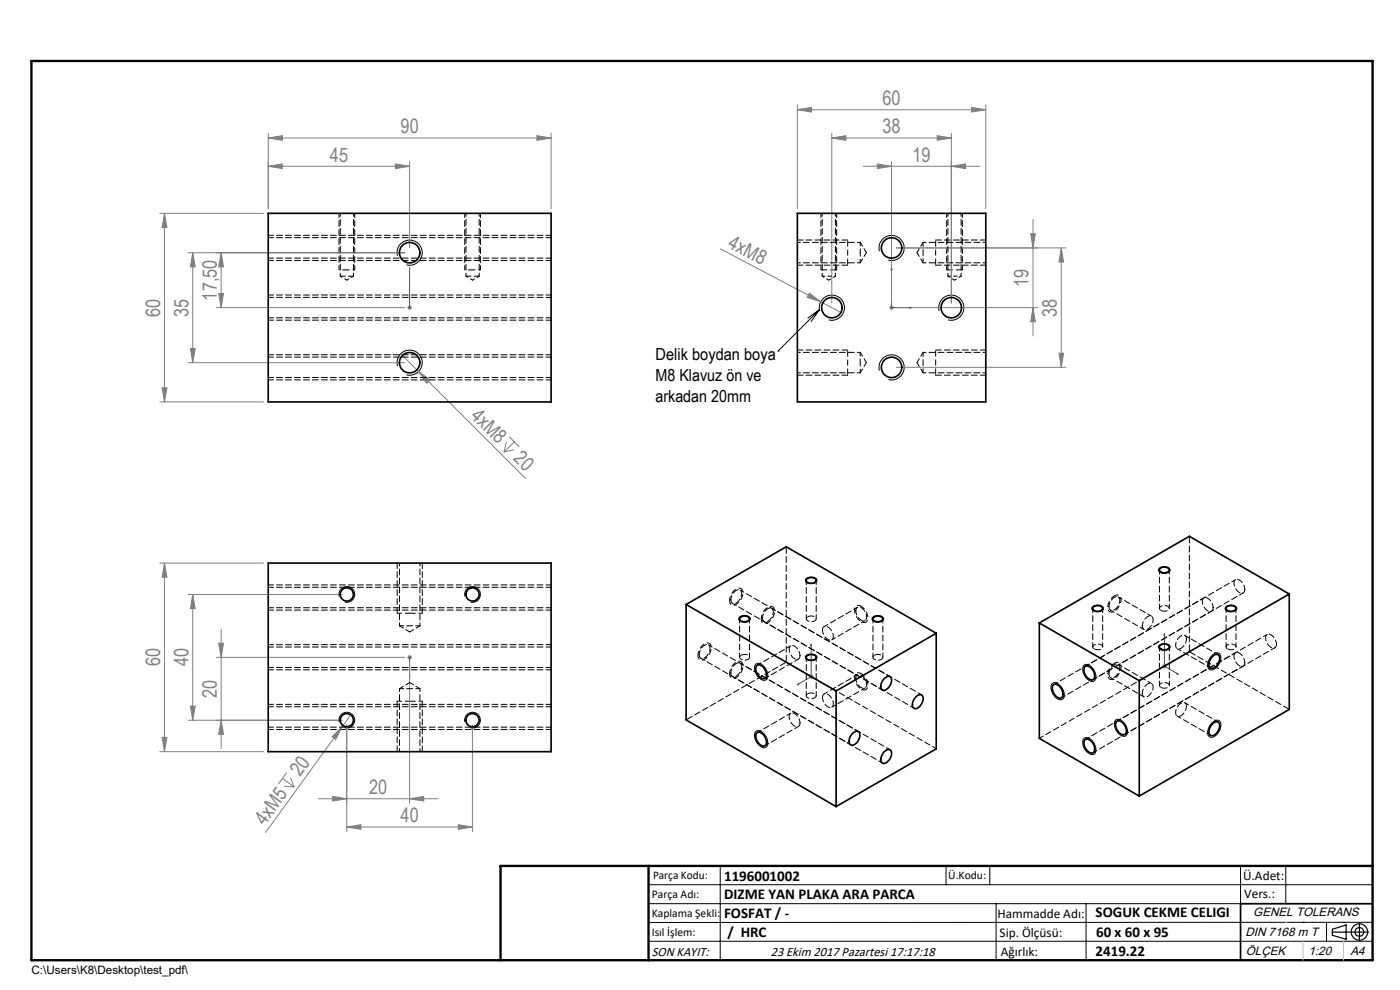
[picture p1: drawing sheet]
<svg xmlns="http://www.w3.org/2000/svg" width="297mm" height="210mm" viewBox="0 0 297 210" stroke-linecap="round" stroke-linejoin="round" font-family="sans-serif">
<g fill="none" stroke="#808080" stroke-width=".21">
<path d="M56.9 29.3l3-.5v1zM56.9 29.3h60M56.9 28.2v16.1M56.9 35.3l3-.5v1zM56.9 35.3h30M83.9 34.8l3 .5-3 .5zM86.9 34.3v18.3M113.9 28.8l3 .5-3 .5zM116.9 28.2v16.1M169.2 23.3l3-.5v1zM169.2 22.3v22M169.2 23.3h39.9"/>
<path d="M176.5 29.3l3-.5v1zM176.5 28.2v36.1M176.5 29.3h25.3M183.1 35.3h24.7M186.1 34.8l3 .5-3 .5zM189.1 34.3v30M198.8 28.8l3 .5-3 .5zM201.8 35.3l3-.5v1zM201.8 28.2v36.1M206.1 22.8l3 .5-3 .5zM209.1 22.3v22M33.9 45.3h22"/>
<path d="M34.9 45.3l.5 3h-1zM34.9 45.3v40M39.9 53.6h46M40.9 53.6l.5 3h-1zM40.9 53.6v23.3M46.9 53.6l.5 3h-1zM46.9 53.6v11.7M152.9 52.8l21.2 11.2M190.1 52.6h36M218.7 49.6h.9l-.5 3zM219.1 46.6v24.7M225.1 52.6l.5 3h-1z"/>
<path d="M225.1 52.6v25.3M39.9 76.9h46M40.4 73.9h1l-.5 3zM45.9 65.3h40M46.4 62.3h1l-.5 3zM85 75.1l3.8 3.7M86.4 65.3h1M86.5 64.9l.7 .7M86.9 64.8v.9M87.2 64.9l-.7 .7M88.8 78.8l2.5 1.8-.7 .7zM88.8 78.8l22.7 22.7"/>
<path d="M171.7 62.2l2.4 1.8-2.9-.9zM174.1 64l4.7 2.5M188.6 65.3h1.1M188.8 64.9l.7 .7M189.1 64.8v.9M189.5 64.9l-.7 .7M190.1 77.9h36M190.1 65.3h30M219.1 65.3l.5 3h-.9zM224.6 74.9h1l-.5 3zM33.9 85.3h22M34.4 82.3h1l-.5 3z"/>
<path d="M107.4 93.8l-.5 2.1M108 92.6l2.2 2.2M109 95.4l-2.1 .5M109.1 93.7l-2.2 2.2M33.9 119.4h22M34.9 119.4v40M34.9 119.4l.5 3h-1zM39.9 126.1h32.7M40.9 126.1v26.7M40.9 126.1l.5 3h-1zM45.9 139.4h40M46.4 136.4h1l-.5 3z"/>
<path d="M46.9 133.4v25.4M86.4 139.4h1M86.5 139.1l.7 .7M86.9 138.9v1M87.2 139.1l-.7 .7M33.9 159.4h22M34.4 156.4h1l-.5 3zM39.9 152.8h32.7M40.4 149.8h1l-.5 3zM46.9 152.8l.5 3h-1zM70.4 156.3l2.2-2.2-1.4 2.7zM72.6 154.1l-16.3 22.5"/>
<path d="M73.6 153.8v22.6M74.5 151.4l-1.9 2.7M86.9 140.4v30M100.2 153.8v22.6M171.6 143.5h1M171.7 143.2l.7 .7M172.1 143v1M172.4 143.2l-.7 .7M246.5 141.3h1M246.6 141l.8 .7M247 140.8v1M247.4 141l-.8 .7"/>
<path d="M59.9 165.1l2.5 1.8M60.3 166.8l2.1 .1M60.8 163.9l-1.8 2.5M61.6 164.9l.8 2M67.6 169.4h25.3M70.6 168.9l3 .5-3 .5zM73.6 175.4l3-.5v1zM73.6 175.4h26.6M86.9 169.4l3-.5v1zM97.2 174.9l3 .5-3 .5z"/>
</g>
<g fill="none" stroke="#000" stroke-width=".21">
<path d="M84.3 54.3a2.68 2.68 0 0 1 2.4-3.4 2.68 2.68 0 0 1 2.9 2.9 2.68 2.68 0 0 1-3.4 2.4M186.5 53.3a2.67 2.67 0 0 1 2.4-3.4 2.67 2.67 0 0 1 2.9 2.9 2.67 2.67 0 0 1-3.3 2.4M84.3 77.6a2.67 2.67 0 0 1 2.3-3.3 2.67 2.67 0 0 1 2.9 2.8 2.67 2.67 0 0 1-3.3 2.4M165.1 74.5h.1M173.8 65.7l-8.7 8.8M173.8 65.7l-1.7 2.5M173.8 65.7l-2.4 1.8M173.9 66a2.67 2.67 0 0 1 2.3-3.4 2.67 2.67 0 0 1 2.9 2.9 2.67 2.67 0 0 1-3.3 2.3M186.5 78.6a2.67 2.67 0 0 1 2.4-3.3 2.67 2.67 0 0 1 2.9 2.8 2.67 2.67 0 0 1-3.3 2.4M199.2 66a2.66 2.66 0 0 1 2.4-3.4 2.66 2.66 0 0 1 2.9 2.9 2.66 2.66 0 0 1-3.4 2.3M72 126.5a1.67 1.67 0 0 1 1.4-2.1 1.67 1.67 0 0 1 1.8 1.8 1.67 1.67 0 0 1-2.1 1.5M98.6 126.5a1.67 1.67 0 0 1 1.5-2.1 1.67 1.67 0 0 1 1.8 1.8 1.67 1.67 0 0 1-2.1 1.5"/>
<path d="M156.9 130.9a1.59 1.59 0 0 1 2.3 .3 1.34 1.34 0 0 1-2.1 .6l-.4-.4zM171 122.7a1.64 1.64 0 0 1 2.3 .3 1.39 1.39 0 0 1-2.1 .6l-.3-.4zM171 139.1a1.64 1.64 0 0 1 2.3 .3 1.36 1.36 0 0 1-2.1 .5l-.3-.4zM185.2 130.9a1.41 1.41 0 0 1 2.3 .5 1.51 1.51 0 0 1-2.5 0zM231.8 128.7a1.56 1.56 0 0 1 2.3 .3 1.39 1.39 0 0 1-2.1 .6l-.4-.5zM245.8 120.7a1.59 1.59 0 0 1 2.4 .1 1.44 1.44 0 0 1-2.4 .3zM246 136.8a1.65 1.65 0 0 1 2.2 .4 1.44 1.44 0 0 1-2.4 .3l-.1-.3zM257.1 139.1a1.04 1.04 0 0 1 1.8-.1 2.56 2.56 0 0 1-2.1 3.1 1.29 1.29 0 0 1-.4-1.9zM260.1 128.7a1.6 1.6 0 0 1 2.3 .3 1.41 1.41 0 0 1-2.2 .6l-.3-.5zM72 153.2a1.67 1.67 0 0 1 1.4-2.1 1.67 1.67 0 0 1 1.8 1.8 1.67 1.67 0 0 1-2.1 1.5M98.6 153.2a1.67 1.67 0 0 1 1.5-2.1 1.67 1.67 0 0 1 1.8 1.8 1.67 1.67 0 0 1-2.1 1.5M160.4 155.1a1.37 1.37 0 0 1 1.8 .7 2 2 0 0 1 .3 2.7 1.52 1.52 0 0 1-1.8-.9 2.1 2.1 0 0 1-.3-2.5z"/>
<path d="M160.4 140.9a1.37 1.37 0 0 1 1.8 .6 2 2 0 0 1 .3 2.7 1.88 1.88 0 0 1-2.2-1.5l-.2-.9v-.6zM223.2 145a1.3 1.3 0 0 1 1.8 .6 2.04 2.04 0 0 1 .4 2.7 1.76 1.76 0 0 1-2.2-1.4l-.2-.9v-.6zM229.9 156.6a1.67 1.67 0 0 1 2.3 1.2 1.64 1.64 0 0 1-.2 2.2 2.48 2.48 0 0 1-2.1-3.4zM229.9 141.1a1.28 1.28 0 0 1 1.9 .6 2.15 2.15 0 0 1 .4 2.7 1.8 1.8 0 0 1-2.3-1.4l-.2-.9v-.6zM236.7 152.7a1.65 1.65 0 0 1 2.2 1.2 1.64 1.64 0 0 1-.2 2.3 2.44 2.44 0 0 1-2-3.5zM257.1 153.3a1.04 1.04 0 0 1 1.8 0 2.56 2.56 0 0 1-2.1 3.1 1.26 1.26 0 0 1-.4-1.9zM137.6 187.7h153.6M137.6 191.7h153.6M137.6 199.7h153.6M152.8 183.7v20M200.7 183.7v4M210 183.7v4"/>
<path d="M211.3 191.7v12M230.4 191.7v12M263.2 183.7v20M272.8 183.7v8M276.4 195.6h.1M281.4 195.6v4.1M285 195.6h.1M291.2 195.6l-153.6 .1"/>
</g>
<path d="M148.1 139a.93 .93 0 0 0 .6 1 .93 .93 0 0 0 1.1-.4 2.53 2.53 0 0 0 .8-3 1.64 1.64 0 0 0-2.2 1.1l-.3 1.3M154.8 127.4a.93 .93 0 0 0 .6 1 .93 .93 0 0 0 1.1-.4 2.53 2.53 0 0 0 .8-3.1 1.64 1.64 0 0 0-2.2 1.2l-.3 1.3M161.5 131.3a.93 .93 0 0 0 .6 1 .93 .93 0 0 0 1.1-.4 2.53 2.53 0 0 0 .9-3.1 1.64 1.64 0 0 0-2.3 1.2l-.3 1.3M182.7 128.6a2.63 2.63 0 0 1 1.2 3.2 1.23 1.23 0 0 1-1.8-.4 2.25 2.25 0 0 1-.5-2.8l.4-.2 .7 .2M236.4 126.4a.93 .93 0 0 1 1.2 0 .93 .93 0 0 1 .2 1.2 2.53 2.53 0 0 1-2.2 2.2 1.64 1.64 0 0 1-.1-2.5l.9-.9M154.8 142.9a.93 .93 0 0 0 .6 1 .93 .93 0 0 0 1.1-.4 2.53 2.53 0 0 0 .8-3 1.64 1.64 0 0 0-2.2 1.1l-.3 1.3M182.7 142.9a2.63 2.63 0 0 1 1.2 3.2 1.23 1.23 0 0 1-1.8-.5 2.25 2.25 0 0 1-.5-2.7l.4-.2 .7 .2M236.4 140.7a.93 .93 0 0 1 1.2 0 .93 .93 0 0 1 .2 1.2 2.53 2.53 0 0 1-2.2 2.2 1.64 1.64 0 0 1-.1-2.5l.9-.9" fill="none" stroke="#000" stroke-width=".21" stroke-dasharray="1.3 .6" stroke-dashoffset=".4" stroke-linecap="butt"/>
<path d="M177.5 57.2h-3.3M179.8 56.2v-5.3M198.5 56.2v-5.3M204.1 57.2h-3.3M179.8 79.6v-5.4M198.5 79.6v-5.4" fill="none" stroke="#000" stroke-width=".21" stroke-dasharray="1.3 .6" stroke-dashoffset="-.1" stroke-linecap="butt"/>
<path d="M73.2 57.2h-1.3M99.9 57.2h-1.3" fill="none" stroke="#000" stroke-width=".21" stroke-dasharray="1.3 .6" stroke-dashoffset=".6" stroke-linecap="butt"/>
<path d="M75.3 57.2h-1.7M101.9 57.2h-1.6" fill="none" stroke="#000" stroke-width=".21" stroke-dasharray="1.3 .6" stroke-dashoffset=".8" stroke-linecap="butt"/>
<path d="M87.4 130.1h2.2M87.4 148.7h2.2" fill="none" stroke="#000" stroke-width=".21" stroke-dasharray="1.3 .6" stroke-dashoffset=".5" stroke-linecap="butt"/>
<path d="M84.3 130.1h2.6M84.3 148.7h2.6" fill="none" stroke="#000" stroke-width=".21" stroke-dasharray="1.3 .6" stroke-dashoffset=".3" stroke-linecap="butt"/>
<g fill="none" stroke="#000" stroke-width=".25">
<path d="M282.6 197.7h7.8M282.6 197.1l3-.9v3l-3-.8zM288.4 195.8v3.8M106.2 203.7h185"/>
<circle cx="288.4" cy="197.7" r="1.74"/>
<circle cx="288.4" cy="197.7" r=".93"/>
</g>
<g fill="none" stroke="#00f" stroke-width=".21">
<path d="M86.9 56.8v.4v-.4M86.9 56.8v8.5M189.1 56.8v8.5h4.3M189.1 56.8l.2 .4h-.3zM86.9 65.1v.3zM86.9 65.3h.1M193 65.1l.4 .2-.4 .1zM86.9 139.4v4.3M86.9 139.3v.3zM86.9 139.4h.1M172.1 136.6l.1 .3-.2 .1zM172.1 136.6v6.9l-3 1.8"/>
<path d="M247 134.4l.1 .4-.2-.1zM247 134.4v6.9l3 1.7M86.9 143.7v-.4v.4M169.1 145.3l.3-.3v.2zM249.7 142.8l.3 .2h-.3z"/>
</g>
<path d="M169.2 56.2h10.6M179.8 50.9h-10.6M198.5 56.2h10.7M209.2 50.9h-10.7M169.2 79.6h10.6M179.8 74.2h-10.6M198.5 79.6h10.7M209.2 74.2h-10.7M84.3 119.4v10.7M89.6 130.1v-10.7M84.3 148.7v10.7M89.6 159.4v-10.7" fill="none" stroke="#000" stroke-width=".21" stroke-dasharray="1.3 .6" stroke-dashoffset=".1"/>
<path d="M73.6 57.2h-.4M100.3 57.2h-.4M177.5 57.2h.1M179.8 56.2h.1M198.5 56.2h.1M204.2 57.2h-.1M179.8 79.6h.1M198.5 79.6h.1M86.9 130.1h.5M86.9 148.7h.5" fill="none" stroke="#000" stroke-width=".21" stroke-dasharray="1.3 .6"/>
<path d="M71.9 45.2v12M75.3 57.2v-12M98.6 45.2v12M101.9 57.2v-12M174.2 45.2v12M177.5 57.2v-12M200.8 45.2v12M204.2 57.2v-12" fill="none" stroke="#000" stroke-width=".21" stroke-dasharray="1.3 .6" stroke-dashoffset=".3"/>
<path d="M56.9 55.2h60M116.9 49.9h-60M56.9 67.9h60M116.9 75.2h-60M116.9 62.6h-60M56.9 80.6h60M56.9 129.4h60M116.9 136.7h-60M116.9 124.1h-60M56.9 142.1h60M56.9 154.7h60M116.9 149.4h-60" fill="none" stroke="#000" stroke-width=".21" stroke-dasharray="1.3 .6" stroke-dashoffset=".2"/>
<path d="M291.2 191.7h-28v12" fill="none" stroke="#000" stroke-width=".35"/>
<path d="M6.7 12.9h284.5v190.8h-284.5zM137.6 183.7v20M291.2 183.7h-185v20" fill="none" stroke="#000" stroke-width=".5"/>
<path d="M276.4 199.7v4M285 199.7v4" fill="none" stroke="#c0c0c0" stroke-width=".21"/>
<path d="M272.8 195.6h.1" fill="none" stroke="#c0c0c0" stroke-width=".25"/>
<g fill="#00f">
<path d="M86.9 65.1v.3zM86.9 56.8v.4z"/>
<path d="M249.7 142.8l.3 .2h-.3zM247 134.4l.1 .4-.2-.1z"/>
<path d="M169.1 145.3l.3-.1v-.2zM172.1 136.6l-.1 .4 .2-.1zM86.9 143.3v.4zM86.9 139.3v.3z"/>
<path d="M193 65.1l.4 .2-.4 .1zM189.1 56.8l.2 .4h-.3z"/>
</g>
<g fill="#808080">
<path d="M171.7 62.2l2.4 1.8-2.9-.9z"/>
<path d="M70.4 156.3l2.2-2.2-1.4 2.7z"/>
<path d="M88.8 78.8l2.5 1.8-.7 .7z"/>
<path d="M86.9 169.4l3-.5v1zM70.6 168.9l3 .5-3 .5zM206.1 22.8l3 .5-3 .5zM169.2 23.3l3-.5v1zM201.8 35.3l3-.5v1zM186.1 34.8l3 .5-3 .5zM198.8 28.8l3 .5-3 .5zM176.5 29.3l3-.5v1z"/>
<path d="M73.6 175.4l3-.5v1zM97.2 174.9l3 .5-3 .5z"/>
<path d="M56.9 35.3l3-.5v1zM83.9 34.8l3 .5-3 .5z"/>
<path d="M113.9 28.8l3 .5-3 .5zM56.9 29.3l3-.5v1z"/>
<path d="M219.1 65.3l.5 3h-.9zM218.7 49.6h.9l-.5 3z"/>
<path d="M46.9 152.8l.5 3h-1zM46.4 136.4h1l-.5 3zM34.4 156.4h1l-.5 3zM34.9 119.4l.5 3h-1z"/>
<path d="M40.4 149.8h1l-.5 3zM40.9 126.1l.5 3h-1z"/>
<path d="M34.9 45.3l.5 3h-1zM34.4 82.3h1l-.5 3zM46.9 53.6l.5 3h-1zM46.4 62.3h1l-.5 3zM40.9 53.6l.5 3h-1zM40.4 73.9h1l-.5 3zM225.1 52.6l.5 3h-1zM224.6 74.9h1l-.5 3z"/>
</g>
<g fill="none" stroke="#000" stroke-width=".35">
<path d="M56.9 45.3h60v40h-60zM169.2 45.3h39.9v40h-39.9zM56.9 119.4h60v40h-60zM145.6 128.2l31.8 18.4M145.6 128.2l21.2-12.2 31.8 18.3M145.6 128.2v24.5l31.8 18.4M157 131a1.37 1.37 0 0 1 2 .2 1.2 1.2 0 0 1-2.1 .1zM171.2 122.8a1.38 1.38 0 0 1 1.9 .2 1.19 1.19 0 0 1-1 .7 1.19 1.19 0 0 1-1.1-.6zM171.2 139.1a1.38 1.38 0 0 1 1.9 .3 1.17 1.17 0 0 1-1 .7 1.17 1.17 0 0 1-1.1-.7zM185.3 131a1.33 1.33 0 0 1 2 .2 1.18 1.18 0 0 1-2.1 .1zM198.6 134.3l-21.2 12.3M198.6 134.3v24.5l-21.2 12.3"/>
<path d="M220.5 132.1l21.2 12.3M220.5 132.1v24.5l21.2 12.3M231.9 128.8a1.27 1.27 0 0 1 2 .3 1.22 1.22 0 0 1-2.1 0zM246.1 136.9a1.35 1.35 0 0 1 1.9 .3 1.16 1.16 0 0 1-1.9 .3l-.1-.2zM246.1 120.6a1.22 1.22 0 0 1 1.9 .4 1.22 1.22 0 0 1-2-.1zM257.2 139.3a.87 .87 0 0 1 1.2-.4 .87 .87 0 0 1 .3 1.3 1.72 1.72 0 0 1-1.9 1.5 1.74 1.74 0 0 1 .4-2.4zM260.2 128.8a1.27 1.27 0 0 1 2 .3 1.22 1.22 0 0 1-2.1 0zM273.5 126l-31.8 18.4M273.5 126v24.5l-31.8 18.4M273.5 126l-21.2-12.2-31.8 18.3M160.5 155.5a1.39 1.39 0 0 1 1.9 1.1 1.01 1.01 0 0 1-.5 1.7 2.15 2.15 0 0 1-1.4-2.8zM160.5 141.2a1.2 1.2 0 0 1 1.8 .8 1.25 1.25 0 0 1-.2 2 2.04 2.04 0 0 1-1.6-2.8z"/>
<path d="M177.4 146.6v24.5M180.8 155.6a.83 .83 0 0 1 .8-.5 .83 .83 0 0 1 .8 .6 2.11 2.11 0 0 1-1.8 2.4 1.44 1.44 0 0 1 0-2.3zM187.5 159.5a.86 .86 0 0 1 .9-.5 .86 .86 0 0 1 .7 .6 2.18 2.18 0 0 1-1.7 2.4 1.1 1.1 0 0 1-.4-1.7zM187.5 144a.85 .85 0 0 1 .8-.5 .85 .85 0 0 1 .8 .5 2.18 2.18 0 0 1-1.7 2.4 1.1 1.1 0 0 1-.4-1.6zM194.1 148.1a1.04 1.04 0 0 1 1.7-.4 2.17 2.17 0 0 1-1.7 2.6 1.1 1.1 0 0 1-.4-1.6zM223.4 145.3a1.2 1.2 0 0 1 1.8 .8 1.26 1.26 0 0 1-.2 2 2.04 2.04 0 0 1-1.6-2.8zM230.1 141.5a1.42 1.42 0 0 1 2 1 1.16 1.16 0 0 1-.4 1.7 2.03 2.03 0 0 1-1.6-2.7zM230.3 156.8a1.95 1.95 0 0 1 1.8 2.8 1.43 1.43 0 0 1-2-1.1l-.2-.9 .1-.5zM237 153a1.95 1.95 0 0 1 1.8 2.7 1.2 1.2 0 0 1-1.8-.8 1.41 1.41 0 0 1 0-1.9zM241.7 144.4v24.5M257 153.8a1.04 1.04 0 0 1 1.7-.4 2.17 2.17 0 0 1-1.7 2.7 1.1 1.1 0 0 1-.4-1.7z"/>
<circle cx="86.9" cy="53.6" r="2.17"/>
<circle cx="189.1" cy="52.6" r="2.17"/>
<circle cx="86.9" cy="76.9" r="2.17"/>
<circle cx="176.5" cy="65.3" r="2.16"/>
<circle cx="189.1" cy="77.9" r="2.16"/>
<circle cx="201.8" cy="65.3" r="2.16"/>
<circle cx="73.6" cy="126.1" r="1.4"/>
<circle cx="100.3" cy="126.1" r="1.4"/>
<circle cx="73.6" cy="152.7" r="1.39"/>
<circle cx="100.2" cy="152.7" r="1.39"/>
</g>
<g fill="none" stroke="#000" stroke-width=".21" stroke-dasharray="1.3 .6" stroke-dashoffset=".2">
<path d="M56.9 54.7h60M72.2 58.6h2.8M98.9 58.6h2.8M116.9 50.4h-60M56.9 67.4h60M116.9 63.1h-60M116.9 75.7h-60M56.9 80.1h60M56.9 128.9h60M116.9 137.2h-60M116.9 124.6h-60M56.9 141.6h60"/>
<path d="M56.9 154.2h60M116.9 149.9h-60"/>
</g>
<g fill="none" stroke="#000" stroke-width=".21" stroke-dasharray="1.3 .6" stroke-dashoffset=".6">
<path d="M72.2 45.2v13.4M75 58.6v-13.4M98.9 45.2v13.4M101.7 58.6v-13.4M169.2 55.7h13.3M174.4 45.2v13.4M177.2 58.6v-13.4M182.5 51.4h-13.3M195.8 55.7h13.4M201.1 45.2v13.4M203.9 58.6v-13.4M209.2 51.4h-13.4"/>
<path d="M169.2 79.1h13.3M182.5 74.7h-13.3M195.8 79.1h13.4M209.2 74.7h-13.4M84.8 119.4v13.3M89.1 132.7v-13.3M84.8 146.1v13.3M89.1 159.4v-13.3"/>
</g>
<path d="M72.2 58.6l1.4 .8M73.6 59.4l1.4-.8M98.9 58.6l1.4 .8M100.3 59.4l1.4-.8M174.4 58.6l1.4 .8M175.8 59.4l1.4-.8M201.1 58.6l1.4 .8M202.5 59.4l1.4-.8" fill="none" stroke="#000" stroke-width=".21" stroke-dasharray="1.3 .6" stroke-dashoffset=".8"/>
<path d="M157.2 139a.54 .54 0 0 0-.2 .7 .54 .54 0 0 0 .6 .3 .91 .91 0 0 0 1.3-.8 1.47 1.47 0 0 0-1.7-.2M171.4 130.8a.54 .54 0 0 0-.3 .7 .54 .54 0 0 0 .6 .3 .91 .91 0 0 0 1.4-.7 1.47 1.47 0 0 0-1.7-.3M185.5 139a.54 .54 0 0 0-.3 .7 .54 .54 0 0 0 .7 .3 .91 .91 0 0 0 1.3-.8 1.47 1.47 0 0 0-1.7-.2M232.1 137.6a1.15 1.15 0 0 0 1.8-.5 1.24 1.24 0 0 0-2.1 .1l.3 .4M246.3 129.5a1.15 1.15 0 0 0 1.8-.5 1.24 1.24 0 0 0-2.1 .1l.3 .4M260.4 137.6a1.15 1.15 0 0 0 1.8-.5 1.24 1.24 0 0 0-2.1 .1l.3 .4M171.4 147.2a.54 .54 0 0 0-.3 .6 .54 .54 0 0 0 .6 .4 .91 .91 0 0 0 1.4-.8 1.47 1.47 0 0 0-1.7-.2M246.3 145.8a1.15 1.15 0 0 0 1.8-.5 1.24 1.24 0 0 0-2.1 .1l.3 .4" fill="none" stroke="#000" stroke-width=".21" stroke-dasharray="1.3 .6" stroke-dashoffset="-.1"/>
<g fill="none" stroke="#000" stroke-width=".21" stroke-dasharray="1.3 .6" stroke-dashoffset=".4">
<path d="M195.8 51.4v4.3M195.8 74.7v4.4M84.8 132.7h4.3M148.3 138.9a1.94 1.94 0 0 1 2-2.1 1.95 1.95 0 0 1-1.1 2.8h-.5l-.3-.3-.1-.4M148.7 139.6l31.8 18.4M155 127.2a1.94 1.94 0 0 1 2-2 1.95 1.95 0 0 1-1 2.8h-.6l-.3-.3-.1-.5M155.4 128l31.8 18.3M156.9 131.3v8.1M159 139.4v-8.1M161.8 131.1a1.94 1.94 0 0 1 1.9-2.1 1.95 1.95 0 0 1-1 2.9h-.6l-.3-.3v-.5M162.1 131.9l31.8 18.3M167.8 137l-7.1 4.1"/>
<path d="M169.7 139.1a1.94 1.94 0 0 0-1.9-2.1 1.95 1.95 0 0 0 1 2.8h.6l.2-.3 .1-.4M171.1 139.4v8.2M171.1 123.1v8.2M173.2 131.3v-8.2M174.5 133.7a.75 .75 0 0 1 .5-.9 .75 .75 0 0 1 .9 .4 1.9 1.9 0 0 1 .5 2.5 1.94 1.94 0 0 1-1.9-2M176.4 135.7l7.1-4.1M181.6 129.6a.75 .75 0 0 1 .4-.8 .75 .75 0 0 1 .9 .3 1.9 1.9 0 0 1 .6 2.5 1.94 1.94 0 0 1-1.9-2M181.9 128.8l-7.1 4.1M185.2 131.3v8.1M187.3 139.4v-8.1M231.8 129v8.2M233.9 137.2v-8.2"/>
<path d="M235.3 128.7a1.94 1.94 0 0 1 1.9-2.1 1.95 1.95 0 0 1-1 2.9l-.6-.1-.3-.3v-.4M235.6 129.4l7.1 4.1M242.3 132.8a1.94 1.94 0 0 1 2-2.1 1.95 1.95 0 0 1-1 2.8h-.6l-.3-.3-.1-.4M244.3 130.7l-7.1-4.1M246 137.2v8.2M246 120.9v8.2M248.1 129.1v-8.2M249.7 137.6l7.1 4.1M251.7 135.5a.75 .75 0 0 0-.5-.8 .75 .75 0 0 0-.9 .3 1.9 1.9 0 0 0-.6 2.6 1.94 1.94 0 0 0 2-2.1M255.4 126.8l-31.8 18.4M257.4 128.9a1.94 1.94 0 0 0-2-2.1 1.95 1.95 0 0 0 1 2.9l.6-.1 .3-.2 .1-.5M258.4 138.9l-7-4.1"/>
<path d="M260.1 129v8.2M262.1 122.9l-31.8 18.4M262.1 138.5l-31.8 18.3M262.2 137.2v-8.2M264.1 125a1.94 1.94 0 0 0-2-2.1 1.95 1.95 0 0 0 1 2.9h.6l.3-.3 .1-.5M268.8 134.6l-31.8 18.4M270.8 136.7a1.94 1.94 0 0 0-2-2.1 1.95 1.95 0 0 0 1.1 2.8l.4 .1 .3-.2 .2-.6M89.1 146.1h-4.3M155 142.7a1.94 1.94 0 0 1 2-2 1.95 1.95 0 0 1-1 2.8h-.6l-.3-.3-.1-.5M155.4 143.5l31.8 18.4M162.3 143.9l7.1-4.1M162.3 158.2l7.1-4.1"/>
<path d="M166.8 140.4l31.8 18.4M167.8 151.3l-7.1 4.1M169.7 153.4a1.94 1.94 0 0 0-1.9-2.1 1.95 1.95 0 0 0 1 2.8l.4 .1 .3-.2 .2-.6M173.2 147.6v-8.2M174.5 147.9a.75 .75 0 0 1 .5-.8 .75 .75 0 0 1 .9 .3 1.9 1.9 0 0 1 .5 2.6 1.94 1.94 0 0 1-1.9-2.1M176.4 150l7.1-4.1M181.6 143.9a.75 .75 0 0 1 .4-.8 .75 .75 0 0 1 .9 .3 1.9 1.9 0 0 1 .6 2.5 1.94 1.94 0 0 1-1.9-2M181.9 143.1l-7.1 4.1M182.1 155.2l-31.8-18.4M188.8 143.5l-31.8-18.3M188.8 159l-31.8-18.3M195.5 147.4l-31.8-18.4"/>
<path d="M220.5 156.6l31.8-18.4M225.2 148l31.8-18.4M231.9 144.1l31.8-18.3M231.9 159.6l31.8-18.3M235.3 143a1.94 1.94 0 0 1 1.9-2.1 1.95 1.95 0 0 1-1 2.8h-.6l-.3-.3v-.4M235.6 143.7l7.1 4.1M238.6 155.8l31.9-18.4M242.3 147.1a1.94 1.94 0 0 1 2-2.1 1.95 1.95 0 0 1-1 2.8h-.6l-.3-.3-.1-.4M244.3 145l-7.1-4.1M248.1 145.4v-8.2M249.7 151.9l7.1 4.1M251.7 149.8a.75 .75 0 0 0-.5-.8 .75 .75 0 0 0-.9 .3 1.9 1.9 0 0 0-.6 2.6 1.94 1.94 0 0 0 2-2.1"/>
<path d="M258.4 153.2l-7-4.1M264.1 140.5a1.94 1.94 0 0 0-2-2 1.95 1.95 0 0 0 1 2.8h.6l.3-.3 .1-.5"/>
</g>
<path d="M166.8 116v24.4M252.3 138.2v-24.5M145.6 152.7l21.2-12.3M273.5 150.5l-21.2-12.3" fill="none" stroke="#000" stroke-width=".21" stroke-dasharray="1.3 .6" stroke-dashoffset="-.2"/>
<path d="M182.5 55.7l1.3-2.1M183.8 53.6l-1.3-2.2M194.5 53.6l1.3 2.1M195.8 51.4l-1.3 2.2M182.5 79.1l1.3-2.2M183.8 76.9l-1.3-2.2M194.5 76.9l1.3 2.2M195.8 74.7l-1.3 2.2M84.8 132.7l2.1 1.3M86.9 134l2.2-1.3M86.9 144.8l-2.1 1.3M89.1 146.1l-2.2-1.3" fill="none" stroke="#000" stroke-width=".21" stroke-dasharray="1.3 .6" stroke-dashoffset=".3"/>
<path d="M174.4 58.6h1.4M175.8 58.6h1.4M201.1 58.6h1.4M202.5 58.6h1.4" fill="none" stroke="#000" stroke-width=".21" stroke-dasharray="1.3 .6" stroke-dashoffset=".7"/>
<path d="M182.5 53.6v-2.2M182.5 55.7v-2.1M182.5 76.9v-2.2M182.5 79.1v-2.2" fill="none" stroke="#000" stroke-width=".21" stroke-dasharray="1.3 .6" stroke-dashoffset=".5"/>
<g font-size="4.2" fill="#808080">
<text x="187.2" y="22.3">60</text>
<text x="85" y="28.3">90</text>
<text x="187.2" y="28.3">38</text>
<text x="70" y="34.3">45</text>
<text x="193.6" y="34.3">19</text>
<text x="154.2" y="52.4" transform="rotate(28 154.2 52.4)">4xM8</text>
<text x="46" y="63.8" transform="rotate(-90 46 63.8)">17,50</text>
<text x="218.2" y="60.8" transform="rotate(-90 218.2 60.8)">19</text>
<text x="34" y="67.2" transform="rotate(-90 34 67.2)">60</text>
<text x="40" y="67.2" transform="rotate(-90 40 67.2)">35</text>
<text x="224.2" y="67.2" transform="rotate(-90 224.2 67.2)">38</text>
<text x="99.7" y="88.4" transform="rotate(45 99.7 88.4)">4xM8</text>
<text x="108.7" y="97.4" transform="rotate(45 108.7 97.4)">20</text>
<text x="34" y="141.3" transform="rotate(-90 34 141.3)">60</text>
<text x="40" y="141.3" transform="rotate(-90 40 141.3)">40</text>
<text x="46" y="148" transform="rotate(-90 46 148)">20</text>
<text x="63.7" y="164.9" transform="rotate(-54 63.7 164.9)">20</text>
<text x="78.3" y="168.5">20</text>
<text x="56.2" y="175.3" transform="rotate(-54 56.2 175.3)">4xM5</text>
<text x="85" y="174.5">40</text>
</g>
<g font-size="3.5">
<text x="139.1" y="76.3">Delik boydan boya</text>
<text x="139.1" y="80.8">M8 Klavuz ön ve</text>
<text x="139.1" y="85.3">arkadan 20mm</text>
</g>
<g font-size="3.2">
<text x="153.6" y="190.8">DIZME YAN PLAKA ARA PARCA</text>
<text x="153.6" y="186.8">1196001002</text>
<text x="153.6" y="194.8">FOSFAT / -</text>
<text x="232.4" y="194.5">SOGUK CEKME CELIGI</text>
<text x="154.3" y="198.8">/ HRC</text>
<text x="232.4" y="202.8">2419.22</text>
<text x="232.5" y="198.8">60 x 60 x 95</text>
</g>
<g font-size="2.8">
<text x="263.7" y="186.7">Ü.Adet:</text>
<text x="263.9" y="190.5">Vers.:</text>
<text x="211.6" y="194.8">Hammadde Adı:</text>
<text x="138.3" y="202.8">SON KAYIT:</text>
<text x="163.5" y="202.8">23 Ekim 2017 Pazartesi 17:17:18</text>
<text x="212.1" y="198.7">Sip. Ölçüsü:</text>
<text x="212.3" y="202.7">Ağırlık:</text>
</g>
<g font-size="2.6">
<text x="265.9" y="194.4">GENEL TOLERANS</text>
<text x="264.2" y="198.5">DIN 7168 m T</text>
<text x="264.3" y="202.6">ÖLÇEK</text>
<text x="277.6" y="202.6">1:20</text>
<text x="286.5" y="202.6">A4</text>
</g>
<g font-size="2.5">
<text x="138.3" y="190.5">Parça Adı:</text>
<text x="138.5" y="186.5">Parça Kodu:</text>
<text x="201.2" y="186.5">Ü.Kodu:</text>
<text x="138.3" y="194.5">Kaplama Şekli:</text>
<text x="138.3" y="198.6">Isıl İşlem:</text>
<text x="6.7" y="206.7">C:\Users\K8\Desktop\test_pdf\</text>
</g>
</svg>
